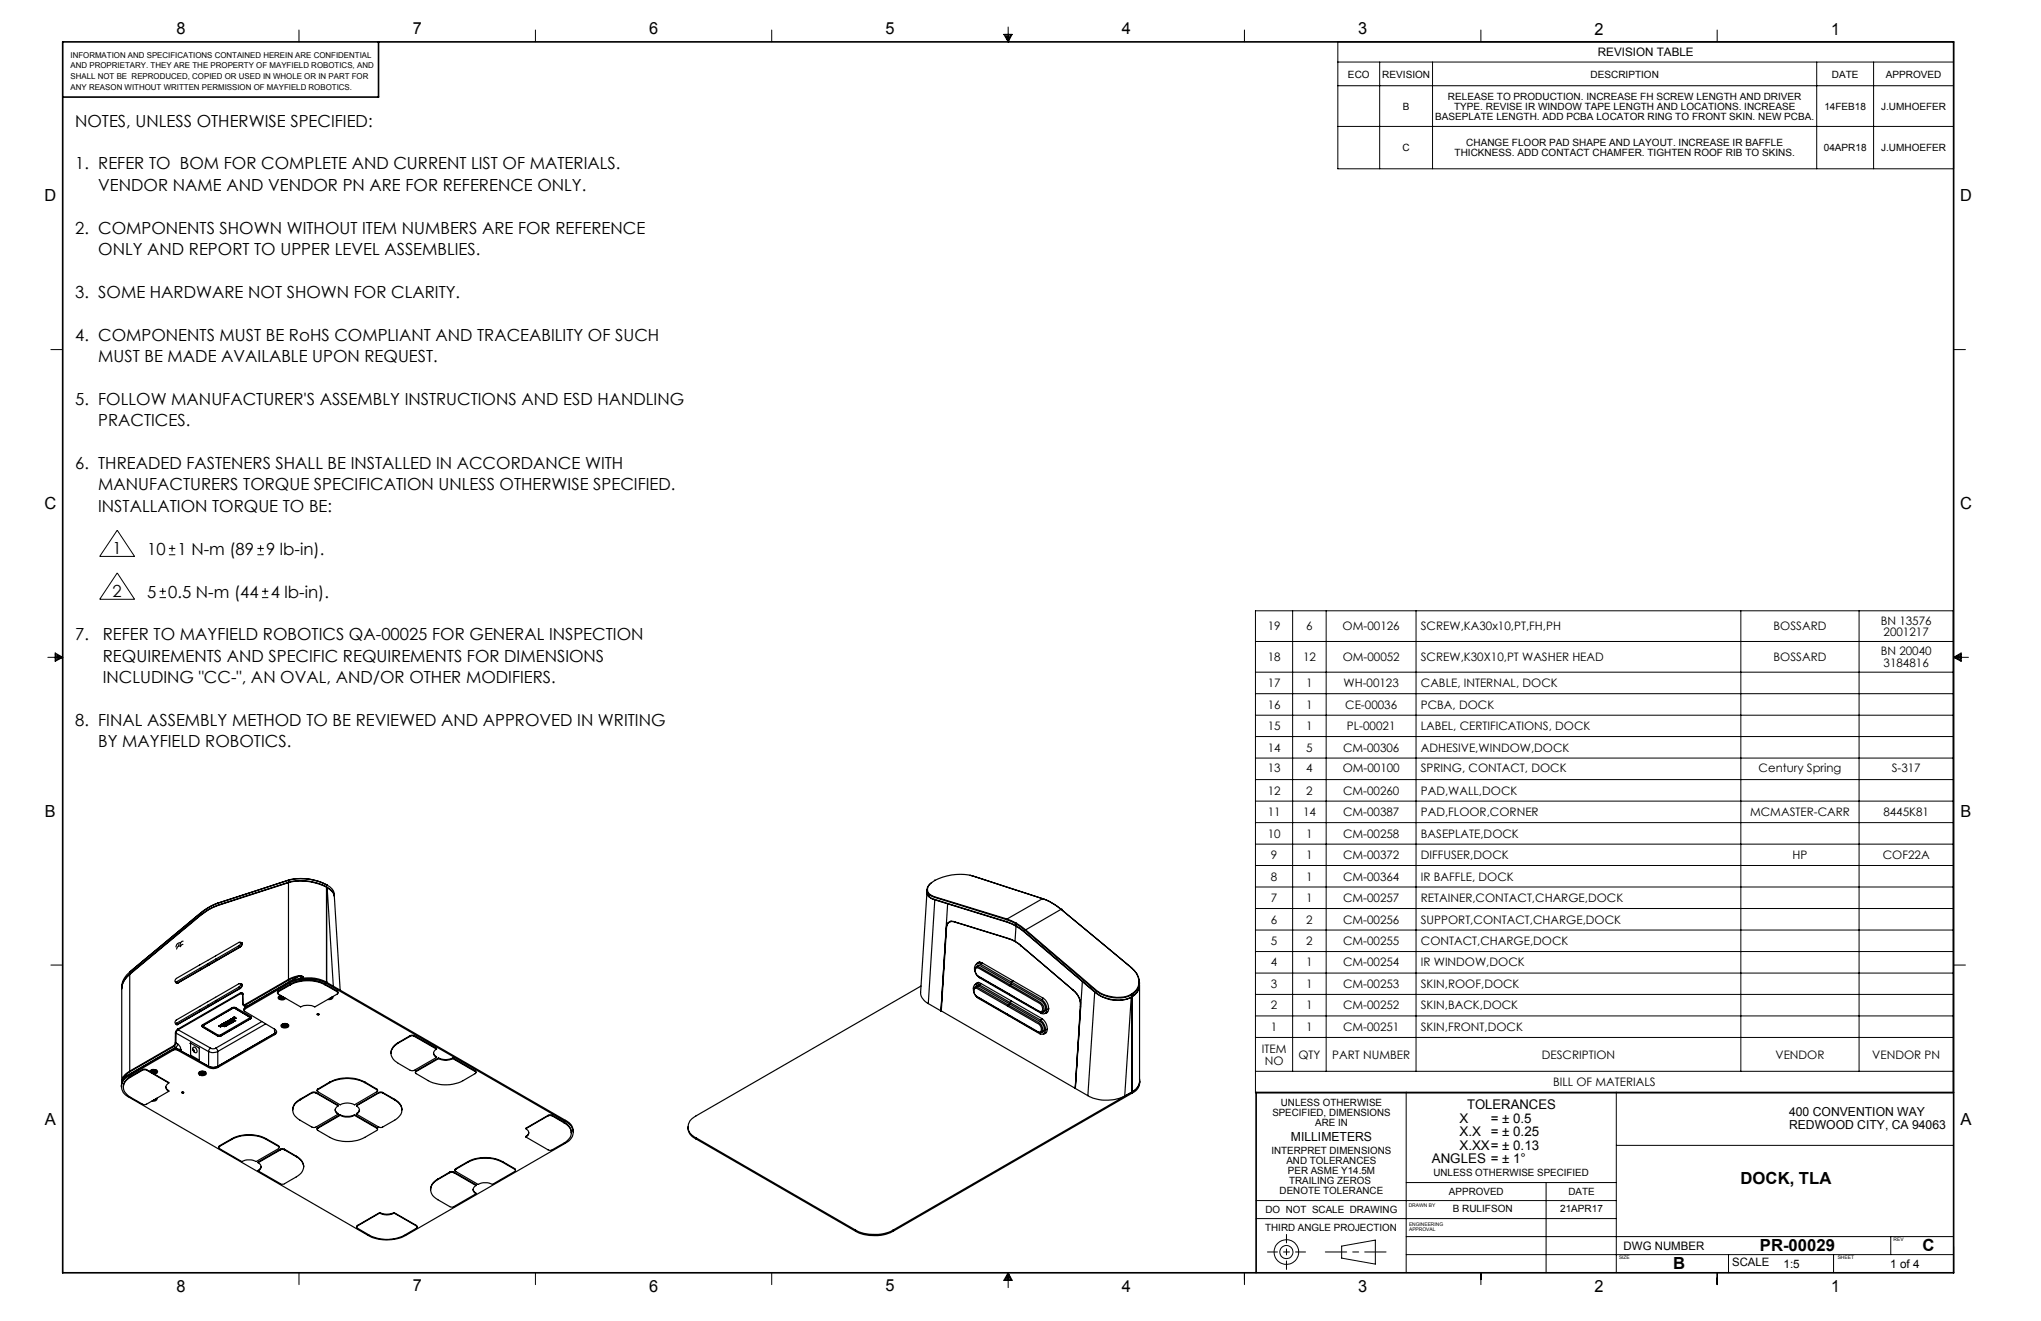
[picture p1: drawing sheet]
<svg xmlns="http://www.w3.org/2000/svg" width="432mm" height="279mm" viewBox="0 0 432 279" stroke-linecap="round" stroke-linejoin="round" font-family="sans-serif">
<g fill="none" stroke="#000" stroke-width=".21">
<path d="M63.3 6.4v2.5M113.3 6.4v2.5M163.3 6.4v2.5M212.4 7.3h1.7l-.8 1.6zM212.7 7.3l.6 1.6M213 7.3l.3 1.6M213.3 5.7v3.2M213.5 7.3l-.2 1.6M213.9 7.3l-.6 1.6M263.3 6.4v2.5M283 8.9h130.3v26.8h-130.3zM283 13.1h130.3"/>
<path d="M283 18.1h130.3M291.9 13.1v22.6M303.1 13.1v22.6M313.3 6.4v2.5M363.3 6.4v2.5M384.4 13.1v22.6M396.4 13.1v22.6M283 26.7h130.3M10.8 73.9h2.5M413.3 73.9h2.5M24.8 112.1l3.7 5.6h-7.4zM35.7 117.3h1.4"/>
<path d="M35.7 116h1.4M36.4 115.3v1.4M54.5 117.3h1.3M54.5 116h1.3M55.1 115.3v1.4M10.1 139h3.2M11.7 138.1l1.6 .9-1.6 .9zM11.7 138.4l1.6 .6M11.7 138.7l1.6 .3M13.3 139l-1.6 .6M13.3 139l-1.6 .3M24.8 121.2l3.7 5.6h-7.4z"/>
<path d="M33.8 126.4h1.3M33.8 125.1h1.3M34.4 124.4v1.3M55.4 126.4h1.4M55.4 125.1h1.4M56.1 124.4v1.3M265.6 129.2h147.6v101.9h-147.6zM265.6 135.7h147.6M273.5 129.2v97.4M280.6 129.2v97.4M299.6 129.2v97.4M368.3 129.2v97.4"/>
<path d="M393.3 129.2v97.4M413.3 139h3.2M413.3 139l1.6-.9v1.8zM413.3 139l1.6 .6M413.3 139l1.6 .3M414.9 138.4l-1.6 .6M414.9 138.7l-1.6 .3M265.6 142.2h147.6M265.6 146.7h147.6M265.6 151.3h147.6M265.6 155.8h147.6M265.6 160.3h147.6"/>
<path d="M265.6 164.9h147.6M265.6 169.4h147.6M265.6 174h147.6M265.6 178.5h147.6M265.6 183.1h147.6M265.6 187.6h147.6M265.6 192.2h147.6M265.6 196.7h147.6M10.8 204.1h2.5M265.6 201.3h147.6M265.6 205.8h147.6M265.6 210.3h147.6"/>
<path d="M265.6 214.9h147.6M265.6 219.4h147.6M413.3 204.1h2.5M265.6 226.6h147.6M297.5 231.1v38.1M341.9 231.1v38.1M265.7 257.7h76.2M265.7 253.9h76.2M297.5 250.1h44.4M327.1 250.1v19.1M341.9 242.3h71.4M63.3 269.2v2.5"/>
<path d="M113.3 269.2v2.5M163.3 269.2v2.5M213.3 269.2v3.1M213.3 269.2l.8 1.6h-1.7zM213.3 269.2l-.6 1.6M213.3 269.2l-.3 1.6M213.3 269.2l.6 1.6M213.3 269.2l.2 1.6M263.3 269.2v2.5M283.8 263.6l7.2-1.3v5.1l-7.2-1.3zM297.5 265.4h115.8M297.5 261.5h115.8"/>
<path d="M313.3 269.2v2.5M363.3 269.2v2.5M365.7 265.4v3.8M387.9 265.4v3.8M400 261.5v3.9M413.3 263.6v5.6"/>
<circle cx="272.2" cy="264.8" r="2.6"/>
<circle cx="272.2" cy="264.8" r="1.38"/>
</g>
<path d="M293.2 264.8h-12.8" fill="none" stroke="#000" stroke-width=".21" stroke-dasharray="15.2 1.3 1.3 1.3" stroke-dashoffset="10.7"/>
<path d="M276.2 264.8h-8.1" fill="none" stroke="#000" stroke-width=".21" stroke-dasharray="15.2 1.3 1.3 1.3" stroke-dashoffset="13.1"/>
<path d="M272.2 268.5v-7.4" fill="none" stroke="#000" stroke-width=".21" stroke-dasharray="15.2 1.3 1.3 1.3" stroke-dashoffset="13.4"/>
<path d="M13.3 8.9h400v260.3h-400zM80.1 8.9v11.6h-66.8M413.3 231.1h-147.6v38.1" fill="none" stroke="#000" stroke-width=".35"/>
<g fill="none" stroke="#000" stroke-width=".25">
<path d="M37.9 199.8l-.2 .1M38.1 199.4l-.6 .2-.3 .7M38.7 199.7l-.2 .1-.3 .4M38.7 199.1l-.4 .1-.2 .5M42.3 193.2l-14.9 12.4M42.3 193.3l-14.9 12.3M42.3 193.2h.1M42.3 193.2v.1M46.2 191l-1.5 .6-2.4 1.7M46.2 191a11.1 11.1 0 0 0-3.9 2.2M46.2 191h.1M50.8 199.3a.47 .47 0 0 1 .4 .4 .47 .47 0 0 1-.3 .5"/>
<path d="M50.9 199.4a.5 .5 0 0 1 .3 .4 .5 .5 0 0 1-.3 .5l-13.3 7.6-.2 .1-.2-.2M51 199.4h.2M51.2 199.4h-.3M61 186.6a220.9 220.9 0 0 0-16.2 5.4l-1.1 .6-2 1.6-14.3 11.8M61 186.6a11.4 11.4 0 0 1 8.1 1M61 186.2a11.2 11.2 0 0 1 8.1 .9M61 186.2l-14.8 4.8M61 186.7a11.7 11.7 0 0 1 8.1 .9M61 186.7l-14 4.5a13.1 13.1 0 0 0-5.7 3.4l-13.9 11.5M61 186.2v.4M61 186.7v20.5M61.1 186.1l-14.9 4.9"/>
<path d="M61.1 186.1h.1M61.1 186.1l-.1 .1M61.6 186l-.5 .1M61.6 186a11.2 11.2 0 0 1 7.5 1.1M69.1 187.6l.5 .3a2.2 2.2 0 0 1 1.1 1.6v-.4M69.1 187.1h.1M69.1 187.1a2.44 2.44 0 0 1 1.6 2M69.1 187.1v.5M69.1 187.6v20.4M69.1 187.7h.1M69.1 187.7v20.1M69.2 187.7a2.73 2.73 0 0 1 1.5 1.9l1.3 19.8"/>
<path d="M69.2 187.7l1.3 20.9M196.1 188.2v.4M196.1 188.6a1.5 1.5 0 0 0 1.3 1.5l12.3 3.8a21.6 21.6 0 0 1 5.2 1.9M196.1 188.6a1.69 1.69 0 0 0 1.7 1.7M196.1 188.7l-1.3 21.2a2.56 2.56 0 0 0 1.6 2.4M197.1 186.7a1.58 1.58 0 0 0-.4 2.6l1.5 .6 14.8 4.6M197.8 190.3l2.7 .9M197.8 190.3l-1.4 22M197.8 186.2l-.1 .1a1.95 1.95 0 0 0-1.4 2.3 2.44 2.44 0 0 0 1.9 1.2l14.8 4.6M197.8 186.2h-.1M200.3 195.7l-.1 .8M200.4 195.7h-.1"/>
<path d="M200.4 195.3a1.15 1.15 0 0 1 1.6-.3l11.4 3.5 1.3 .6M200.4 195.3l-.1 .4M200.5 191.2l12.6 3.9 1.8 .8M200.5 191.2l-1.4 22.6M200.6 195.3h-.2M201.1 194.9l-.2 .1M202 195.1a1.26 1.26 0 0 0-1.4 .1 1.26 1.26 0 0 0-.4 1.3l-1.1 17.3 28.4 16.4M202 195.1l11.6 3.5 1.2 .5 1.2 1M202.1 195l-.1 .1M205.2 185.1l.5 .1M205.7 185.2a11.5 11.5 0 0 0-7.9 1M205.7 185.2l14.9 4.9"/>
<path d="M205.7 185.2h.1M213 194.5l1.9 .9M213 194.4l2 .9M213 194.4v.1M214.7 199.1l1.3 .9M214.9 195.8l1.7 1.2 15 12.8a7.3 7.3 0 0 0 7.9 1M214.9 195.4l2 1.4M214.9 195.9l1.9 1.3 12.2 10.4M214.9 195.4v.4M214.9 195.9l-.2 3.2M215 195.3l-.1 .1M215 195.3l2 1.4"/>
<path d="M216.9 196.8l14.3 12.2a7.4 7.4 0 0 0 8.3 1.3M217 196.7l11.5 9.8a16.6 16.6 0 0 0 5.1 3.9 7 7 0 0 0 5.8-.2M217 196.7l-.1 .1M220.6 190.1l2.3 1.1 1.6 1.1M220.6 190.1h.1M220.6 190.1l-7.6 4.3M220.6 190.1l1.5 .6M222.2 190.8l2.3 1.6M224.5 192.3l14.8 12.4M224.5 192.3h.1M224.5 192.3l-7.5 4.4M224.5 192.3l14.9 12.3"/>
<path d="M25.8 208.6v.4M27.4 206a4.2 4.2 0 0 0-1.6 3.1M27.4 205.6h.1M27.4 205.6a4.1 4.1 0 0 0-1.6 3M27.4 206.1a4.3 4.3 0 0 0-1.6 3.1v19.9M27.4 205.6v.4M27.4 206.1v20.5M37.1 207.7l.5 .2M37.1 216.5l.3 .1M37.1 218.5h.2M37.1 218.5v2.1M37.3 207.8l.1 .2 .2-.1"/>
<path d="M37.3 218.5l-.1 2.1M37.3 218.5l6.8 3.9M37.3 216.6h.1M37.3 207.8l.1 .1M37.3 207.7l.3 .2M37.3 216.4l.3 .2M37.4 216.6h.2M37.6 217.7l-.3 .3-.2 .5M37.6 217.7l.1 .1M37.7 217.8l-.4 .7M37.7 217.8l6.9 3.9M38.1 200.1l-.5 .2-.2 .4"/>
<path d="M42.3 204.8l-5 2.9M42.3 204.8l.3 .2M42.3 213.6l-5 2.8M42.3 213.6l.3 .1M42.6 205l-5 2.9M42.6 213.7l-5 2.9M42.7 217l.2 .2M42.9 217.2h.1M42.9 217.2l3.1 1.9M42.9 217.2l3.1 1.8M42.9 217h.1M43 216.9h.1"/>
<path d="M43 216.9l-.1 .1M44 203.8l-1.7 1M44 203.8l.2 .2M44 212.6l-1.7 1M44 212.6l.2 .2M44.2 204l-1.6 1M44.2 212.8l-1.6 .9M45.6 202.9l-1.6 .9M45.6 202.9l.3 .2M45.6 211.6l-1.6 1M45.6 211.6l.3 .2M45.9 203.1l-1.7 .9"/>
<path d="M45.9 211.8l-1.7 1M46 219.1h.8M46 219l.3 .1 .5-.1M46 219v.1M46.2 217.1h.5M46.3 217h.1M46.3 217l.2 .1M46.3 217l-.1 .1M46.4 217.1h.1M46.4 216.9v.2M46.4 217.1h.2M46.5 216.9h.1"/>
<path d="M46.5 216.9l.2 .2M46.5 217.1h.1M46.6 217h.1M46.6 217l.1-.1 .1 .1M46.6 216.9v.1M46.6 216.9h.1M46.6 216.9l.2 .1M46.7 217.1h.1M46.7 216.9h.1M46.7 216.9h-.1M46.7 216.7l.3 .3 .1-.1M46.7 216.9l.1 .2"/>
<path d="M46.8 216.7l.2 .2M46.8 216.7h.1M46.8 217h-.2l.2 .1M46.8 219v.1M46.8 217.1h.1M46.9 216.7h.1M47 216.7h.1M47 216.9h.1M47 216.6h.1M47 216.6l.1 .1M47.1 216.9h.1M47.1 216.9h-.1"/>
<path d="M47.1 216.6h.1M47.1 216.7l.2 .1M47.1 216.7h.1M47.1 216.7h.1zM47.2 216.6h-.1M47.2 216.6h.1M47.2 216.6l.1 .2M47.2 217h.1M47.2 217h.3h-.2M47.3 217h.1M47.3 216.8h.1M47.4 216.4h.3"/>
<path d="M47.4 216.4v.1M47.4 216.4h.1M47.4 216.9h.1M47.4 216.9l.1 .2 .1-.1h.1M47.4 216.5h.3M47.4 216.5h.1M47.4 216.9l.3 .1M47.5 216.5h.1M47.6 216.5h.1M47.6 216.8h.2M47.6 216.8l-.1 .1M47.6 216.8h.1"/>
<path d="M47.6 216.8v.1M47.6 216.9h.1M47.7 216.2l-.1 .1M47.7 216.4l.1 .1h-.1M47.7 216.2v.2M47.7 216.2h.1M47.7 216.3h.1M47.7 216.4h.1M47.7 216.4v.1h-.2M47.7 216.5h.1M47.7 216.9h.1M47.7 216.3l.1-.1 .2 .2"/>
<path d="M47.7 216.3v.1M47.7 216.4h.3M47.7 217h.1M47.7 216.9v.1M47.7 216.4h.2M47.8 216.2h.1M47.8 216.7l.1 .1M47.8 216.7h.1M47.8 216.2h-.1M47.8 216.2l.2 .2M47.8 216.8v.1M47.8 216.6v.1"/>
<path d="M47.8 216.8l.1 .1M47.8 216.6h.1M47.8 216.8h.1M47.8 216.8l.1 .1-.2 .1M47.8 216.9h.1M47.9 216.1h.1M47.9 216.4h.1M47.9 216.8v-.2l.2 .2M47.9 216.8h.1M47.9 216.7l.1 .1M47.9 216.1l.2 .2M47.9 216.9h-.1"/>
<path d="M47.9 216.7v.1M47.9 216.1l.4 .1M48 216.1h.1M47.9 216.6h-.1M47.9 216.6h.2M47.9 216.6h.1M48 216.8h.1M48 216.1l.1 .2M48 216.1l.3 .1M48 216.4h.1M48.1 216.5h-.1M48.1 216.6v.2"/>
<path d="M48.1 216.5h.1M48.1 216.6l.1-.1 .2 .1M48.1 216.6h.1M48.1 216.5v.1h.4M48.1 216.5v.1M48.1 216.6v.2h-.2M48.1 216.8h.1M48.1 216h.1M48.1 216h.2M48.1 216l.2 .2 .1-.2M48.1 216.3h.1M48.2 216.6h.1"/>
<path d="M48.2 216.1h.1M48.2 216.4h.1M48.2 216.4l.3 .2M48.2 216.4l-.1 .1M48.2 216h.2M48.2 216v.1M48.2 216l.1 .1M48.2 216h.1M48.3 216l-.1 .1M48.3 215.9h.1M48.3 216.1h.1M48.3 216h.1"/>
<path d="M48.3 215.9l.2 .2M48.3 215.9h.2M48.3 216.2h.1M48.3 216.3h.1M48.3 216.3l.1 .1M48.3 216.6h.1M48.4 216v.1M48.4 216h.1M48.4 216.1h.1M48.4 216.6h.1M48.4 216.3v.1M48.4 216.3h.1"/>
<path d="M48.4 216.4h.1M48.4 216.3l.4 .1M48.5 216.6h.1M48.5 215.8h.1M48.5 215.7h.1M48.5 215.9h.1M48.5 216.2h.1M48.5 216.2l.3 .2M48.5 216.2l-.1 .1M48.6 216h.1M48.6 216.2h.1M48.6 216.2l.2-.1v.2"/>
<path d="M48.6 215.7l.3 .1M48.7 215.7h.1M48.7 215.8h.1M48.7 215.8l.1 .1M48.7 215.8v.1M48.8 215.9h.1M48.8 216.1h.1M48.8 216.3h.1M48.8 216.3h.2h-.1M48.8 216.1l.3 .2M48.8 216.1l-.2 .1M48.8 216.4h.1"/>
<path d="M48.9 216.3h.1M48.9 215.5l.1 .1M48.9 215.5h.2M48.9 216v.1M48.9 215.5h.1M48.9 215.5l.2 .3M48.9 216h.1M48.9 216l.1 .1M48.9 216.1h.1M48.9 215.8l-.1 .1M48.9 215.8h.1M49 215.6h.1"/>
<path d="M49 215.6l.1 .1M49 216h.1M49 216.1l.2 .1M49 216.1h.1M49 216l.3 .1M49 216h-.1M49 215.8h.1M49 215.9h.1M49 216.1h-.1M49 215.8h-.1M49 215.9l.4 .1M49.1 215.5l-.1 .1"/>
<path d="M49.1 216.3h.1M49.1 215.5l.2 .2M49.1 215.8l-.3 .1M49.1 215.9l.1 .1M49.1 215.9h-.1M49.1 215.9h.1M49.1 216.1v.1M49.1 216.3h-.2M49.1 215.5h.1M49.1 215.7h.1M49.2 215.4h.1M49.2 216h.1"/>
<path d="M49.2 216.1l-.1 .1M49.2 216.1h.1M49.2 215.4l.2 .1M49.2 215.3h.1M49.2 215.8h.1M49.2 216h.2M49.2 215.3l.3 .2M49.2 215.3v.1M49.2 215.8v.2M49.2 213.3h.1M49.2 213.3h.5M49.2 215.4v.1"/>
<path d="M49.2 215.5h.2M49.2 215.5h.1M49.2 213.3l-6.2 3.6M49.2 215.7h.1M49.2 215.8l.2 .2M49.3 215.3h.1M49.3 215.5h-.1M49.3 215.7h.1M49.3 215.3h.3M49.3 215.3l.3 .2M49.3 216.1l-.1 .1M49.3 216h.1"/>
<path d="M49.4 215.3l.2 .2M49.4 215.3l.3 .1M49.4 215.5h.1M49.4 215.7h.1M49.4 215.7l.3 .2M49.4 215.7l-.2 .1M49.4 215.8l.3 .1M49.4 215.8h-.1M49.4 215.2h.1M49.4 216h.1M49.4 215.2l.2 .2-.3-.1M49.5 215.2h.1"/>
<path d="M49.5 215.2l.2 .2M49.5 215.2h-.1M49.5 215.5h.1M49.5 215.5h-.1M49.5 215.2l.3 .1M49.7 213.3h.1M49.7 213.3l3.1 1.8M49.7 215.9h.1M49.7 215.4h.1M49.8 215.3h.1M50.6 200l.3-.4-.1-.3-13.5 7.6-.3 .6 .3 .2M50.6 208.8l.3-.4-.1-.4-13.5 7.7-.3 .6 .1 .2 .2-.1"/>
<path d="M50.6 200l.3 .2M50.6 200l-5 2.9M50.6 208.8l.3 .2M50.6 208.8l-5 2.8M50.8 208a.47 .47 0 0 1 .4 .5 .47 .47 0 0 1-.3 .5M50.9 210a.3 .3 0 0 1 .3 0 .3 .3 0 0 1 .2 .3M50.9 210v.1M50.9 200.2l-5 2.9M50.9 209l-5 2.8M50.9 210l-13.3 7.7M50.9 208.1h.1a.53 .53 0 0 1 .2 .5 .53 .53 0 0 1-.3 .5l-13.3 7.6h-.2l-.2-.2 .2 .2h.2M50.9 208.1h.3"/>
<path d="M50.9 210.1l-13.2 7.7M50.9 210.1l.4 .3M51 208.1v.1M51.2 210.1l.2 .2M51.2 210.1h.1M51.2 210.1h-.3M51.4 212.4l.1 .3M51.4 212.4l.1 .1h.3M51.4 210.3v2.1M51.5 212.7h.1M51.5 212.7h.3M51.5 212.7l.4 .2"/>
<path d="M51.8 212.5v.2M51.8 213.4a.25 .25 0 0 0-.2 .2 .25 .25 0 0 0 .2 .3l6.3 3.8a.6 .6 0 0 1 .4 .6 .6 .6 0 0 1-.4 .5M51.8 213.2l-.2 .4M51.8 213.2v.2M51.8 212.7l.4 .2M51.9 212.9l.1 .1M52.2 212.9h-.3M52.2 212.9h.1M52.8 215.1l.1 .1-.1 .1-6.3 3.7-.4-.1-3.1-1.8-.1-.1 .1-.1M52.8 215.1h.1M52.8 215.1l.1 .1M52.9 215.2h.1"/>
<path d="M53 215.5a.26 .26 0 0 0 .2-.3 .26 .26 0 0 0-.2-.2l-3.1-1.9-.5-.1-6.5 3.7a.26 .26 0 0 0-.2 .3 .26 .26 0 0 0 .2 .2M53 215.5l-6.2 3.6M53 215.4l-6.2 3.6M53 215.4v.1M53.2 215.2l-.2 .2M55.4 216.1l-9.8 5.6M56.2 216.6l-10.1 5.8M58.1 217.7v.9M58.1 218.6l-12 6.9a2.03 2.03 0 0 1-2 0M58.1 218.8l-12 7M58.1 218.6v.2M58.5 218.2l-.4 .4"/>
<path d="M58.9 209.8a.26 .26 0 0 0-.2 .2 .26 .26 0 0 0 .2 .3l4.7 2.7a3.4 3.4 0 0 1 3 0l4.7-2.7a.26 .26 0 0 0 .2-.3 .26 .26 0 0 0-.2-.2M58.9 209.6l-.2 .4M58.9 209.6v.2M59.1 210.9h.1M59.2 210.7l-.1 .1a.58 .58 0 0 0 .5 .6 .58 .58 0 0 0 .6-.3l.1-.1M59.3 210.7l-.1 .1a.55 .55 0 0 0 .4 .5 .55 .55 0 0 0 .6-.3M59.3 210.6v.1M59.4 210.5a.49 .49 0 0 0-.6 .6 .49 .49 0 0 0 .7 .4h.5l.5-.3M59.4 210.6h.1M59.5 216.7a1.05 1.05 0 0 1 1.6 .2 .93 .93 0 0 1-.8 .5 .93 .93 0 0 1-.9-.5zM59.5 211v.1M59.5 210.6l-.2 .1"/>
<path d="M59.5 210.9v.2M59.5 210.8v.1M59.6 210.9h.1M59.6 210.8v.2M59.6 210.9h-.2h.1M59.6 211l-.1 .1M59.6 211h.1M59.7 210.9v.1M59.7 210.9h.2h-.1M59.7 210.9h.1M59.7 211l.1 .1M59.7 216.8v.1"/>
<path d="M59.8 216.8a.58 .58 0 0 1 .5-.2 .58 .58 0 0 1 .5 .4 .58 .58 0 0 1-.6 .2 .58 .58 0 0 1-.4-.4zM59.8 210.9l.1 .1-.1 .1M59.8 210.8v.1M59.8 216.6l-.1 .1a.59 .59 0 0 0 .5 .6 .59 .59 0 0 0 .6-.3l-.1-.4M59.8 210.8v.3M59.9 216.6v.1M60 216.6l.5-.1 .3 .2M60.1 216.9v.1M60.1 216.9h.1M60.1 216.8v.1M60.2 216.8v.1M60.2 216.9h-.1"/>
<path d="M60.2 216.8h-.2l.1 .1M60.2 217h-.1M60.2 217h.1M60.2 216.8h.1M60.2 216.8v.2M60.3 216.8v.2M60.3 216.8h.2l-.1 .1M60.3 217h.1M60.4 216.8l-.1 .2M60.4 216.9v.1M60.4 216.8v.1M60.8 216.8v.1"/>
<path d="M61 207.2l.1 .1M61 207.2l-9.2 5.3M61.1 207.3l-9.3 5.4M61.1 208a9 9 0 0 1 8 0M61.1 207.8a9 9 0 0 1 8 0M61.1 208l-9.3 5.4M61.1 207.8v.2M61.1 207.8l-9.3 5.4M61.4 208.3a8.1 8.1 0 0 1 7.4 0M61.4 208.2a8.1 8.1 0 0 1 7.4 0M61.4 208.3l-2.5 1.5M61.4 208.2v.1"/>
<path d="M61.4 208.2l-2.5 1.4M63.1 206.4l-2.1 .8M63.1 206.4h.8l.2 .2M63.1 206.4l.1 .1M63.2 206.5l.8 .1M63.2 206.5l-2.1 .8M63.2 206.5l-11 6.4M64 206.6v.1M64 206.6h.1M64 206.6l-.7 .4M64 206.6v.3M64.1 206.6h.1"/>
<path d="M64 206.7v.2M64.1 206.6v.3M67.1 214.5l.2 .1 .2-.1M68.8 208.3l2.5 1.5M68.8 208.2v.1M68.8 208.2l2.5 1.4M69.1 207.8h.1M69.1 208l50.5 29.2M69.1 207.8l50.5 29.2M70.2 210.9l-.5 .3M70.4 210.8a.7 .7 0 0 1-1 .6M71.3 209.6l.2 .4"/>
<path d="M71.3 209.6v.2M86.8 219.2l.3-.1 .5 .1M86.8 219l.4-.1 .4 .1M86.8 219.2l-2.6 1.4M86.8 219v.2M86.8 219l-2.6 1.5M87.6 219.2l4.8 2.7M87.6 219v.2M87.6 219l4.8 2.8v.1M194.8 208.6l-47.6 27.4a2.41 2.41 0 0 0-1.6 2.3 2.41 2.41 0 0 0 1.6 2.3M196.4 212.3l2.7 1.5M199.1 213.8h.1"/>
<path d="M206.3 208.2l.3-.3 .4-.1 .5 .2 12.9 7.4a2.34 2.34 0 0 1 .8 3.1l-.4 .2M206.3 208.9a.66 .66 0 0 1 1.1-.2l12.7 7.4a1.53 1.53 0 0 1 .5 2.2l-.4 .1M206.3 208.8a1.32 1.32 0 0 0 .5 2.1l6.3 3.7M206.3 208.8h.5l6.6 3.8M206.5 204.6a.83 .83 0 0 1 1.5 0l11.8 6.8a1.98 1.98 0 0 1 1.3 2.4l-.5 .3M206.5 210.7l.5 .5 13 7.5a.81 .81 0 0 0 1.2-.8M206.6 203.9l.2-.3 .5-.1 .5 .2 12.9 7.4a2.33 2.33 0 0 1 .8 3.1l-.4 .1M206.6 204.5a1.44 1.44 0 0 0 .7 2.2l6.1 3.6M206.6 204.5l.7 .1 6.3 3.7M206.7 208.6h.1M206.7 208.6l-.4 .2M206.8 206.4l.5 .4 13 7.5a.72 .72 0 0 0 1.1-.3l.1-.5"/>
<path d="M206.9 207.9h.1M207 204.2l-.4 .3M207 207.8l-.7 .4M207 204.2v.1M207.2 203.5l-.1 .1M207.2 208.3a.8 .8 0 0 0-.9-.1 .8 .8 0 0 0-.4 .8l.1 .7M207.2 208.3l6.4 3.7M207.3 203.4l-.7 .5M207.5 203.9a.93 .93 0 0 0-1.1 .2 .93 .93 0 0 0-.2 1.1l.1 .2M207.5 203.9l6.4 3.8M207.6 208l-.4 .3M207.9 203.7l-.4 .2"/>
<path d="M213.1 214.5v.1M213.1 214.6l6.4 3.7 .8 .1M213.2 212.8l6.1 3.5a1.21 1.21 0 0 1 .7 2 .85 .85 0 0 1-.9-.4l-6-3.4M213.2 212.8l-6.7-3.8a.73 .73 0 0 0-.3 1.3l.9 .7 6 3.5M213.4 212.6l-.2 .2M213.4 212.6l5.9 3.4a1.57 1.57 0 0 1 1 2.4M213.4 210.1v.2M213.4 210.3l6.4 3.6 .4 .2 .4-.1M213.5 208.5l6 3.5a1.28 1.28 0 0 1 .8 2l-1-.4-5.9-3.5M213.5 208.5l-6.7-3.8a.95 .95 0 0 0-.5 .9 .95 .95 0 0 0 .6 .8l6.5 3.7M213.6 208.3l-.1 .2M213.6 212l6.5 3.7"/>
<path d="M213.6 208.3l6 3.4a1.5 1.5 0 0 1 1 2.3M213.7 212.4l-.3 .2M213.9 207.7l6.5 3.7M214 208.1l-.4 .2M214 211.8l-.4 .2M214.3 207.4l-.4 .3M216 200.1l11.1 9.4M216 200l11.3 9.7a3.7 3.7 0 0 1 1.3 3.2l-1.1 17.3M216 200v.1M220.1 215.7a2.63 2.63 0 0 1 1.1 2.2M220.4 211.4a2.45 2.45 0 0 1 1.1 2.1M220.5 215.5l-.4 .2"/>
<path d="M220.8 211.2l-.4 .2M220.8 218.1l-.5 .3M221.1 213.8l-.5 .3M221.3 218.4l-.5 .3M221.6 214.1l-.5 .3M221.6 217.7l-.4 .2M221.9 213.3l-.4 .2M227.1 209.5a3.9 3.9 0 0 1 1.5 3.4M227.1 209.5h.1M228.6 212.9l-1.1 17.3M228.6 212.9h.1M229 207.6l2.6 2.2"/>
<path d="M229 207.6l-1.5 22.6M231.6 209.8a7.4 7.4 0 0 0 7.7 1.2M231.6 209.8l-1.4 21.9M239.3 204.7a3.2 3.2 0 0 1 .1 5.5M239.3 211l-1.4 20.8M239.4 204.6a3.6 3.6 0 0 1 1.2 4.7l-1.1 1M239.4 204.6l-.1 .1M239.4 210.9h.1M239.4 210.2l.1 .1M239.5 210.9l-.2 .1M239.5 210.3h.1M239.5 210.9a2.85 2.85 0 0 0 1.6-2.6v20.5l-.5 1.2-1.1 1"/>
<path d="M239.5 210.3v.5M239.5 210.9v20.3M241.1 207.6v.3a3.1 3.1 0 0 1-1.6 2.9M25.9 228.6h.1M25.9 228.6v.4M26 228.6h-.1M26.1 227.8l-.2 .9M26.1 227.8l.1 .1M26.2 227.9l-.3 .7M27.3 227.3a2.53 2.53 0 0 0-1.6 2.5M27.3 227.5a2.4 2.4 0 0 0-1.6 2.3 2.4 2.4 0 0 0 1.6 2.3l50.6 29.2a8.8 8.8 0 0 0 7.9 0l33.8-19.5a2.43 2.43 0 0 0 1.7-2.3 2.43 2.43 0 0 0-1.7-2.3M27.3 227.3v.2"/>
<path d="M27.4 226.6l.1 .1M27.4 226.6l-.8 .5-.5 .7M27.5 226.7l-1.3 1.2M27.6 227.8a2.26 2.26 0 0 0-1.5 2.2 2.26 2.26 0 0 0 1.5 2.1l2.6 1.4 .5 .1 5-2.8M27.6 227.7a2.38 2.38 0 0 0-1.5 2.2M27.6 227.7v.1M30.2 226.3h.8M30.2 226.2l.2-.1 .6 .1M30.2 226.3l-2.6 1.5M30.2 226.2v.1M30.2 226.2l-2.6 1.5M31 226.3l4.7 2.8"/>
<path d="M31 226.2v.1M31 226.2l4.7 2.9M31.7 226.6a1 1 0 0 1 1.6 .1l-.1 .2-.6 .3M32 226.6h.1M32 226.5a.56 .56 0 0 1 .6-.2 .56 .56 0 0 1 .4 .4 .57 .57 0 0 1-.6 .2 .57 .57 0 0 1-.4-.4zM32 226.4a.59 .59 0 0 0 .4 .6 .59 .59 0 0 0 .7-.3l-.1-.3M32.1 226.3v.1M32.2 226.3l.3-.1 .6 .2M32.4 226.5l.1 .1M32.4 226.6h.1M32.4 226.5h-.1l.1 .1M32.4 226.6l-.1 .1 .1 .1"/>
<path d="M32.4 226.5v.1M32.4 226.7v.1M32.5 226.5l-.1 .1M32.5 226.7l-.1 .1M32.5 226.6h.1M32.5 226.6v.1M32.5 226.7h.1M32.6 226.6l.1-.1-.1 .1M32.6 226.7l.1 .1M32.6 226.5v.2M32.6 226.6l.1 .2M32.6 226.5v.1"/>
<path d="M32.7 226.7v.1M33 232.4l-.2 .2-.3 .1 .4-.3M33.1 226.6h.1M33.2 232.3a.7 .7 0 0 1-1.1 .6M35.1 229.9l.6 .9M35.7 229.1a.93 .93 0 0 0-.6 .8 .93 .93 0 0 0 .6 .9M36.7 222.1l.4-.1 .4 .1M36.7 221.9l.4-.1 .4 .1M36.7 222.1l-9.4 5.4M36.7 221.9v.2M36.7 221.9l-9.4 5.4M36.7 221.2l.1 .1"/>
<path d="M36.7 221.2l-9.3 5.4M36.8 221.3l.4 .2M36.8 221.3l-9.3 5.4M37.1 220.6l-.4 .6M37.1 220.6h.1M37.2 221.5l.2 .3M37.2 221.5l-11 6.4M37.2 220.6l-.4 .7M37.2 220.6l.4 .2M37.5 222.1l6.6 3.7M37.5 221.9v.2M37.5 221.9l6.6 3.6"/>
<path d="M37.6 220.8l.6 .7 .1 .5M37.6 220.8l-.4 .7M37.6 221.9l.7 .1M38.3 222l-.1 .3 2.1 1.1M38.5 231l.1 .1 .2-.1M38.5 231h.2l.2 .1-.3 .1zM40.1 223.2v.1M40.1 223.3h.1M40.3 223.2l1.9 1M40.3 220.6v2.6M40.3 220.6l1.9 1.1v2.5M40.3 223.2l-.2 .1"/>
<path d="M40.3 220.6l-.2 .1M40.8 222.1h.2l.1 .4v-.2M40.8 222h.1M40.9 221.5a.65 .65 0 0 1 .7 .4 .65 .65 0 0 1-.2 .8 .84 .84 0 0 1-.5-1.2zM40.9 222h.1M41.9 224.3l2.2 1.2M42.1 226.8a.93 .93 0 0 1 1.5 .4 .98 .98 0 0 1-1.6-.2zM42.2 224.2l-.2 .1M42.3 226.9v.1M42.3 226.8a.56 .56 0 0 1 .6-.2 .56 .56 0 0 1 .4 .5 .57 .57 0 0 1-.6 .2 .57 .57 0 0 1-.4-.5zM42.3 226.7a.46 .46 0 0 0 .2 .6 .46 .46 0 0 0 .6 0l.3-.3-.1-.3M42.4 226.7h.1"/>
<path d="M42.5 226.7l.3-.1 .6 .2M42.7 227v.1M42.7 227h.1M42.7 226.8v.2M42.7 227h-.1l.1 .1M42.7 226.9h.1M42.8 226.9h.1M42.8 226.9h-.2h.1M42.8 227l-.1 .1M42.8 227h.1M42.8 226.9v.1M42.9 227l.1 .1"/>
<path d="M42.9 226.9h.1M42.9 227h.1M42.9 227h.2l-.1 .1M42.9 226.8l.1 .3M43 226.8l.1 .1h-.2M43 226.8l-.1 .1M43.4 226.9v.1M44.1 225.8a2.03 2.03 0 0 0 2 0M44.1 222.4v3.4M44.6 221.7l.3 .1 .7-.1M44.6 221.7l-.4 .3-.1 .4M45.6 221.7l.4 .3 .1 .4"/>
<path d="M46.1 222.4a2.16 2.16 0 0 1-2 0M46.1 222.4v3.4M63.5 232.7a2.26 2.26 0 0 0-1.6 2.1 2.26 2.26 0 0 0 1.6 2.1l2.5 1.5 .5 .1 5-2.8M63.5 232.5a2.51 2.51 0 0 0-1.6 2.3M63.5 232.5v.2M66 231.2h.9M66 231.1l.3-.1 .6 .1M66 231.2l-2.5 1.5M66 231.1v.1M66 231.1l-2.5 1.4M66.9 231.2l4.6 2.7M66.9 231.1l4.6 2.8"/>
<path d="M66.9 231.1v.1M67.3 238.6a.26 .26 0 0 0-.2 .3 .26 .26 0 0 0 .2 .2l2.5 1.5a8.2 8.2 0 0 0 7.4 0l2.5-1.5a.26 .26 0 0 0 .2-.2 .26 .26 0 0 0-.2-.3M67.3 238.5l-.2 .4M67.3 230.5a.24 .24 0 0 0-.2 .2 .24 .24 0 0 0 .2 .2l4.7 2.8a3.2 3.2 0 0 1 3 0l4.7-2.8a.24 .24 0 0 0 .2-.2 .24 .24 0 0 0-.2-.2M67.3 230.3l-.2 .4M67.3 230.3v.2M67.3 238.5v.1M69.8 229a8.2 8.2 0 0 1 7.4 0M69.8 228.8a8.5 8.5 0 0 1 7.4 0M69.8 229l-2.5 1.5M69.8 228.8v.2M69.8 228.8l-2.5 1.5"/>
<path d="M70.9 234.7l.6 1M71.5 233.9a.93 .93 0 0 0-.6 .9 .93 .93 0 0 0 .6 .9M72 235.9a3.4 3.4 0 0 0 3 0M72 235.8a3.4 3.4 0 0 0 3 0M72 235.9l-4.7 2.7M72 235.8l-4.7 2.7M72 235.8v.1M75 235.9l4.7 2.7M75 235.8l4.7 2.7M75 235.8v.1M75.4 233.9a.93 .93 0 0 1 .7 .9 .93 .93 0 0 1-.7 .9M76.1 234.7l-.7 1"/>
<path d="M77.2 229l2.5 1.5M77.2 228.8v.2M77.2 228.8l2.5 1.5M79.7 238.5l.2 .4M79.7 230.3l.2 .4M79.7 230.3v.2M79.7 238.5v.1M80.1 231.2h.9M80.1 231.1l.3-.1 .6 .1M80.1 231.2l-4.7 2.7M80.1 231.1v.1M80.1 231.1l-4.7 2.8"/>
<path d="M81 231.2l2.5 1.5M81 231.1v.1M81 231.1l2.5 1.4M83.5 232.7a2.26 2.26 0 0 1 1.5 2.1 2.26 2.26 0 0 1-1.5 2.1l-2.5 1.5-.6 .1-5-2.8M83.5 232.5a2.38 2.38 0 0 1 1.5 2.3M83.5 232.5v.2M84.2 220.6a2.29 2.29 0 0 0-1.2 3.1l.5 .6 .7 .6 2.6 1.5 .4 .1 .4-.1 4.8-2.7M84.2 220.5a2.55 2.55 0 0 0-1.5 2.3M84.2 220.5v.1M88.1 226.6a.24 .24 0 0 0-.2 .3 .24 .24 0 0 0 .2 .2l2.5 1.5a8.1 8.1 0 0 0 7.4 0l2.5-1.5a.24 .24 0 0 0 .2-.2 .24 .24 0 0 0-.2-.3M88.1 226.5l-.2 .4M88.1 226.5v.1"/>
<path d="M91.7 222.7l.7 1M92.4 221.9a.93 .93 0 0 0-.7 .9 .93 .93 0 0 0 .7 .9M92.8 223.9a3.4 3.4 0 0 0 3 0M92.8 223.8a3.4 3.4 0 0 0 3 0M92.8 223.8v.1M92.8 223.9l-4.7 2.7M92.8 223.8l-4.7 2.7M95.8 223.8v.1M95.8 223.9l4.7 2.7M95.8 223.8l4.7 2.7M100.5 226.5l.2 .4M100.5 226.5v.1"/>
<path d="M111.3 238.7a.95 .95 0 0 1 .6 .9 .95 .95 0 0 1-.6 .9M111.9 239.5l-.2 .5-.4 .5M116 236h.8M116 235.9l.3-.1 .5 .1M116 236l-4.7 2.7M116 235.9v.1M116 235.9l-4.7 2.8M116.8 236l2.5 1.5M116.8 235.9v.1M116.8 235.9l2.5 1.4M119.3 237.5a2.26 2.26 0 0 1 1.6 2.1 2.26 2.26 0 0 1-1.6 2.2l-2.5 1.4-.5 .1-5-2.8M119.3 237.3a2.38 2.38 0 0 1 1.6 2.3"/>
<path d="M119.3 237.3v.2M119.6 237a2.67 2.67 0 0 1 1.7 2.5M119.6 237v.2M145.6 238.3a2.53 2.53 0 0 0 1.6 2.6M227.5 230.2h.1M227.5 230.2l2.7 1.5M230.2 231.7a8.6 8.6 0 0 0 7.7 .1M239.5 231h.1M239.5 231l-1.6 .8M239.5 231l-50.6 29.2M239.5 231.2l-50.6 29.2M241.1 228.2a2.56 2.56 0 0 1-1.6 2.8"/>
<path d="M241.1 228.7a2.59 2.59 0 0 1-1.6 2.5M46.5 242.5a.26 .26 0 0 0-.2 .2 .26 .26 0 0 0 .2 .3l4.7 2.7a3.4 3.4 0 0 1 3 0l4.7-2.7a.26 .26 0 0 0 .2-.3 .26 .26 0 0 0-.2-.2M46.5 242.3l-.2 .4M46.5 242.3v.2M49 241a8.1 8.1 0 0 1 7.4 0M49 240.9a8.1 8.1 0 0 1 7.4 0M49 241l-2.5 1.5M49 240.9v.1M49 240.9l-2.5 1.4M54.6 245.9a.91 .91 0 0 1 .6 .9 .91 .91 0 0 1-.6 .9M55.2 246.7l-.6 1M56.4 241l2.5 1.5"/>
<path d="M56.4 240.9v.1M56.4 240.9l2.5 1.4M58.9 242.3l.2 .4M58.9 242.3v.2M59.3 243.2l.3-.1 .6 .1M59.3 243.1l.3-.1 .6 .1M59.3 243.2l-4.7 2.7M59.3 243.1v.1M59.3 243.1l-4.7 2.7v.1M60.2 243.2l2.5 1.5M60.2 243.1v.1M60.2 243.1l2.5 1.4"/>
<path d="M62.7 244.7a2.19 2.19 0 0 1 .8 3.7l-3.4 2-.6 .1-4.9-2.8M62.7 244.5a2.51 2.51 0 0 1 1.5 2.3M62.7 244.5v.2M75.6 259.3a.26 .26 0 0 0-.1 .2 .26 .26 0 0 0 .1 .3l2.6 1.5a8.1 8.1 0 0 0 7.3 0l2.6-1.5a.26 .26 0 0 0 .2-.3 .26 .26 0 0 0-.2-.2M75.6 259.2l-.1 .3M75.6 259.2v.1M80.3 256.6a3.2 3.2 0 0 0 3.1 0M80.3 256.5a3.4 3.4 0 0 0 3.1 0M80.3 256.6l-4.7 2.7M80.3 256.5v.1M80.3 256.5l-4.7 2.7M83.4 256.5v.1"/>
<path d="M83.4 256.6l4.7 2.7M83.4 256.5l4.7 2.7M88.1 259.2l.2 .3M88.1 259.2v.1M92.6 249.5a2.26 2.26 0 0 0-1.5 2.1 2.26 2.26 0 0 0 1.5 2.2l2.6 1.5h.6l4.9-2.8M92.6 249.4a2.51 2.51 0 0 0-1.5 2.2M92.6 249.4v.1M95.1 248l.4-.1 .5 .1M95.1 247.9l.4-.1 .5 .1M95.1 248l-2.5 1.5M95.1 247.9v.1M95.1 247.9l-2.5 1.5"/>
<path d="M96 247.9l4.7 2.7v.2M96 248l4.7 2.8M96 247.9v.1M96.4 247.3a.26 .26 0 0 0-.1 .2 .26 .26 0 0 0 .1 .3l4.7 2.7a3.4 3.4 0 0 1 3.1 0l4.7-2.7a.26 .26 0 0 0 .1-.3 .26 .26 0 0 0-.1-.2M96.4 247.2l-.1 .3M96.4 247.2v.1M99 245.9a8.2 8.2 0 0 1 7.4 0M99 245.7a8.2 8.2 0 0 1 7.4 0M99 245.9l-2.6 1.4M99 245.7l-2.6 1.5M99 245.7v.2M100.1 251.6l.6 .9"/>
<path d="M100.7 250.8a.91 .91 0 0 0-.6 .8 .91 .91 0 0 0 .6 .9M106.4 245.9l2.5 1.4M106.4 245.7v.2M106.4 245.7l2.5 1.5M108.9 247.2l.1 .3M108.9 247.2v.1M147.2 240.6l33.8 19.6M147.2 240.6v.3M147.2 240.9l33.8 19.5M181 260.2a9 9 0 0 0 7.9 0M181 260.4a9 9 0 0 0 7.9 0M181 260.2v.2"/>
<path d="M188.9 260.2v.2"/>
<circle cx="67.3" cy="214.6" r=".18"/>
<circle cx="67.3" cy="214.5" r=".08"/>
<circle cx="38.6" cy="231.1" r=".09"/>
</g>
<g font-size="3.5">
<text x="37.3" y="7.3">8</text>
<text x="87.3" y="7.3">7</text>
<text x="137.3" y="7.3">6</text>
<text x="187.3" y="7.3">5</text>
<text x="237.3" y="7.3">4</text>
<text x="287.4" y="7.3">3</text>
<text x="337.4" y="7.3">2</text>
<text x="387.4" y="7.3">1</text>
<text x="15.9" y="26.8">NOTES, UNLESS OTHERWISE SPECIFIED:</text>
<text x="15.9" y="35.8">1. REFER TO BOM FOR COMPLETE AND CURRENT LIST OF MATERIALS.</text>
<text x="20.8" y="40.3">VENDOR NAME AND VENDOR PN ARE FOR REFERENCE ONLY.</text>
<text x="9.4" y="42.5">D</text>
<text x="414.7" y="42.5">D</text>
<text x="15.9" y="49.4">2. COMPONENTS SHOWN WITHOUT ITEM NUMBERS ARE FOR REFERENCE</text>
<text x="20.8" y="53.9">ONLY AND REPORT TO UPPER LEVEL ASSEMBLIES.</text>
<text x="15.9" y="63">3. SOME HARDWARE NOT SHOWN FOR CLARITY.</text>
<text x="15.9" y="72">4. COMPONENTS MUST BE RoHS COMPLIANT AND TRACEABILITY OF SUCH</text>
<text x="20.8" y="76.6">MUST BE MADE AVAILABLE UPON REQUEST.</text>
<text x="15.9" y="85.6">5. FOLLOW MANUFACTURER'S ASSEMBLY INSTRUCTIONS AND ESD HANDLING</text>
<text x="20.8" y="90.1">PRACTICES.</text>
<text x="15.9" y="99.2">6. THREADED FASTENERS SHALL BE INSTALLED IN ACCORDANCE WITH</text>
<text x="9.4" y="107.6">C</text>
<text x="20.8" y="103.7">MANUFACTURERS TORQUE SPECIFICATION UNLESS OTHERWISE SPECIFIED.</text>
<text x="414.7" y="107.7">C</text>
<text x="20.8" y="108.3">INSTALLATION TORQUE TO BE:</text>
<text x="23.8" y="117.2">1</text>
<text x="31.1" y="117.3">10</text>
<text x="37.6" y="117.3">1 N-m (89</text>
<text x="56.3" y="117.3">9 lb-in).</text>
<text x="23.8" y="126.3">2</text>
<text x="31.1" y="126.4">5</text>
<text x="35.6" y="126.4">0.5 N-m (44</text>
<text x="57.3" y="126.4">4 lb-in).</text>
<text x="15.9" y="135.4">7.</text>
<text x="21.8" y="135.4">REFER TO MAYFIELD ROBOTICS QA-00025 FOR GENERAL INSPECTION</text>
<text x="21.8" y="140">REQUIREMENTS AND SPECIFIC REQUIREMENTS FOR DIMENSIONS</text>
<text x="21.8" y="144.5">INCLUDING &quot;CC-&quot;, AN OVAL, AND/OR OTHER MODIFIERS.</text>
<text x="15.9" y="153.5">8. FINAL ASSEMBLY METHOD TO BE REVIEWED AND APPROVED IN WRITING</text>
<text x="20.8" y="158.1">BY MAYFIELD ROBOTICS.</text>
<text x="9.5" y="172.7">B</text>
<text x="414.8" y="172.8">B</text>
<text x="9.5" y="237.9">A</text>
<text x="414.8" y="237.9">A</text>
<text x="368.3" y="250.5">DOCK, TLA</text>
<text x="354" y="268.5">B</text>
<text x="372.3" y="264.6">PR-00029</text>
<text x="406.7" y="264.7">C</text>
<text x="37.3" y="273.2">8</text>
<text x="87.3" y="273.1">7</text>
<text x="137.3" y="273.2">6</text>
<text x="187.3" y="273.1">5</text>
<text x="237.3" y="273.2">4</text>
<text x="287.4" y="273.2">3</text>
<text x="337.4" y="273.2">2</text>
<text x="387.4" y="273.2">1</text>
</g>
<g font-size="2.8">
<text x="308.8" y="237.5">X</text>
<text x="310.4" y="234.6">TOLERANCES</text>
<text x="315.4" y="237.5">= ± 0.5</text>
<text x="308.8" y="243.2">X.XX= ± 0.13</text>
<text x="308.8" y="240.3">X.X</text>
<text x="315.4" y="240.3">= ± 0.25</text>
<text x="302.9" y="246.1">ANGLES = ± 1°</text>
</g>
<g font-size="2.6">
<text x="378.5" y="238.9">REDWOOD CITY, CA 94063</text>
<text x="378.5" y="236.1">400 CONVENTION WAY</text>
<text x="273.1" y="241.4">MILLIMETERS</text>
</g>
<g font-size="2.5">
<text x="338" y="11.9">REVISION TABLE</text>
<text x="268.2" y="133.4">19</text>
<text x="276.4" y="133.4">6</text>
<text x="284.1" y="133.4">OM-00126</text>
<text x="300.6" y="133.4">SCREW,KA30x10,PT,FH,PH</text>
<text x="375.2" y="133.4">BOSSARD</text>
<text x="397.9" y="132.1">BN 13576</text>
<text x="398.5" y="134.6">2001217</text>
<text x="268.2" y="139.8">18</text>
<text x="275.7" y="139.8">12</text>
<text x="284.1" y="139.8">OM-00052</text>
<text x="300.6" y="139.8">SCREW,K30X10,PT WASHER HEAD</text>
<text x="375.2" y="139.8">BOSSARD</text>
<text x="397.9" y="138.6">BN 20040</text>
<text x="398.5" y="141.1">3184816</text>
<text x="268.2" y="145.3">17</text>
<text x="268.2" y="149.9">16</text>
<text x="276.4" y="145.3">1</text>
<text x="276.4" y="149.9">1</text>
<text x="284.2" y="145.3">WH-00123</text>
<text x="284.6" y="149.9">CE-00036</text>
<text x="300.6" y="145.3">CABLE, INTERNAL, DOCK</text>
<text x="300.6" y="149.9">PCBA, DOCK</text>
<text x="268.2" y="154.4">15</text>
<text x="276.4" y="154.4">1</text>
<text x="285" y="154.4">PL-00021</text>
<text x="300.6" y="154.4">LABEL, CERTIFICATIONS, DOCK</text>
<text x="268.2" y="159">14</text>
<text x="276.4" y="159">5</text>
<text x="284.1" y="159">CM-00306</text>
<text x="300.6" y="159">ADHESIVE,WINDOW,DOCK</text>
<text x="268.2" y="163.3">13</text>
<text x="276.4" y="163.3">4</text>
<text x="284.1" y="163.3">OM-00100</text>
<text x="300.6" y="163.3">SPRING, CONTACT, DOCK</text>
<text x="372.1" y="163.3">Century Spring</text>
<text x="400.2" y="163.3">S-317</text>
<text x="268.2" y="168.1">12</text>
<text x="268.2" y="172.6">11</text>
<text x="275.7" y="172.6">14</text>
<text x="276.4" y="168.1">2</text>
<text x="284.1" y="168.1">CM-00260</text>
<text x="284.1" y="172.6">CM-00387</text>
<text x="300.6" y="168.1">PAD,WALL,DOCK</text>
<text x="300.6" y="172.6">PAD,FLOOR,CORNER</text>
<text x="370.3" y="172.6">MCMASTER-CARR</text>
<text x="398.5" y="172.6">8445K81</text>
<text x="268.2" y="177.2">10</text>
<text x="276.4" y="177.2">1</text>
<text x="284.1" y="177.2">CM-00258</text>
<text x="300.6" y="177.2">BASEPLATE,DOCK</text>
<text x="268.9" y="181.7">9</text>
<text x="276.4" y="181.7">1</text>
<text x="284.1" y="181.7">CM-00372</text>
<text x="300.6" y="181.7">DIFFUSER,DOCK</text>
<text x="379.3" y="181.7">HP</text>
<text x="398.3" y="181.7">COF22A</text>
<text x="268.9" y="186.2">8</text>
<text x="268.9" y="190.8">7</text>
<text x="276.4" y="186.2">1</text>
<text x="276.4" y="190.8">1</text>
<text x="284.1" y="186.2">CM-00364</text>
<text x="284.1" y="190.8">CM-00257</text>
<text x="300.6" y="186.2">IR BAFFLE, DOCK</text>
<text x="300.6" y="190.8">RETAINER,CONTACT,CHARGE,DOCK</text>
<text x="268.9" y="195.3">6</text>
<text x="276.4" y="195.3">2</text>
<text x="284.1" y="195.3">CM-00256</text>
<text x="300.6" y="195.3">SUPPORT,CONTACT,CHARGE,DOCK</text>
<text x="268.9" y="199.9">5</text>
<text x="276.4" y="199.9">2</text>
<text x="284.1" y="199.9">CM-00255</text>
<text x="300.6" y="199.9">CONTACT,CHARGE,DOCK</text>
<text x="268.9" y="204.4">4</text>
<text x="268.9" y="209">3</text>
<text x="276.4" y="204.4">1</text>
<text x="276.4" y="209">1</text>
<text x="284.1" y="204.4">CM-00254</text>
<text x="284.1" y="209">CM-00253</text>
<text x="300.6" y="204.4">IR WINDOW,DOCK</text>
<text x="300.6" y="209">SKIN,ROOF,DOCK</text>
<text x="268.9" y="213.5">2</text>
<text x="276.4" y="213.5">1</text>
<text x="284.1" y="213.5">CM-00252</text>
<text x="300.6" y="213.5">SKIN,BACK,DOCK</text>
<text x="268.9" y="218">1</text>
<text x="276.4" y="218">1</text>
<text x="284.1" y="218">CM-00251</text>
<text x="300.6" y="218">SKIN,FRONT,DOCK</text>
<text x="267" y="222.7">ITEM</text>
<text x="267.6" y="225.2">NO</text>
<text x="274.7" y="223.9">QTY</text>
<text x="281.9" y="223.9">PART NUMBER</text>
<text x="326.2" y="223.9">DESCRIPTION</text>
<text x="375.6" y="223.9">VENDOR</text>
<text x="396.1" y="223.9">VENDOR PN</text>
<text x="328.6" y="229.8">BILL OF MATERIALS</text>
<text x="343.5" y="264.3">DWG NUMBER</text>
<text x="377.3" y="268.1">1:5</text>
<text x="399.9" y="268.1">1 of 4</text>
</g>
<text font-size="2.4" x="366.5" y="267.8">SCALE</text>
<g font-size="2.1">
<text x="285.2" y="16.4">ECO</text>
<text x="292.4" y="16.4">REVISION</text>
<text x="336.5" y="16.4">DESCRIPTION</text>
<text x="387.6" y="16.4">DATE</text>
<text x="399" y="16.4">APPROVED</text>
<text x="296.8" y="23.2">B</text>
<text x="306.3" y="21.1">RELEASE TO PRODUCTION. INCREASE FH SCREW LENGTH AND DRIVER</text>
<text x="307.6" y="23.2">TYPE. REVISE IR WINDOW TAPE LENGTH AND LOCATIONS. INCREASE</text>
<text x="386" y="23.2">14FEB18</text>
<text x="398" y="23.2">J.UMHOEFER</text>
<text x="303.6" y="25.3">BASEPLATE LENGTH. ADD PCBA LOCATOR RING TO FRONT SKIN. NEW PCBA.</text>
<text x="296.7" y="32">C</text>
<text x="307.7" y="33">THICKNESS. ADD CONTACT CHAMFER. TIGHTEN ROOF RIB TO SKINS.</text>
<text x="310.2" y="30.9">CHANGE FLOOR PAD SHAPE AND LAYOUT. INCREASE IR BAFFLE</text>
<text x="385.9" y="32">04APR18</text>
<text x="398" y="32">J.UMHOEFER</text>
<text x="269.2" y="236.1">SPECIFIED, DIMENSIONS</text>
<text x="271" y="234">UNLESS OTHERWISE</text>
<text x="278.2" y="238.3">ARE IN</text>
<text x="269" y="244">INTERPRET DIMENSIONS</text>
<text x="272.2" y="246.1">AND TOLERANCES</text>
<text x="272.5" y="248.2">PER ASME Y14.5M</text>
<text x="272.8" y="250.4">TRAILING ZEROS</text>
<text x="303.3" y="248.8">UNLESS OTHERWISE SPECIFIED</text>
<text x="267.7" y="256.6">DO NOT SCALE DRAWING</text>
<text x="270.7" y="252.5">DENOTE TOLERANCE</text>
<text x="306.6" y="252.7">APPROVED</text>
<text x="307.3" y="256.4">B RULIFSON</text>
<text x="330.1" y="256.4">21APR17</text>
<text x="331.8" y="252.7">DATE</text>
<text x="267.7" y="260.3">THIRD ANGLE PROJECTION</text>
</g>
<g font-size="1.7">
<text x="14.9" y="12.2">INFORMATION AND SPECIFICATIONS CONTAINED HEREIN ARE CONFIDENTIAL</text>
<text x="14.9" y="14.5">AND PROPRIETARY. THEY ARE THE PROPERTY OF MAYFIELD ROBOTICS, AND</text>
<text x="14.9" y="16.7">SHALL NOT BE REPRODUCED, COPIED OR USED IN WHOLE OR IN PART FOR</text>
<text x="14.9" y="19">ANY REASON WITHOUT WRITTEN PERMISSION OF MAYFIELD ROBOTICS.</text>
</g>
<g font-size="1.1">
<text x="298" y="255.2">DRAWN BY</text>
<text x="298.1" y="259.2">ENGINEERING</text>
<text x="298.1" y="260.3">APPROVAL</text>
<text x="400.6" y="262.6">REV</text>
<text x="342.5" y="266.3">SIZE</text>
<text x="388.8" y="266.4">SHEET</text>
</g>
</svg>
